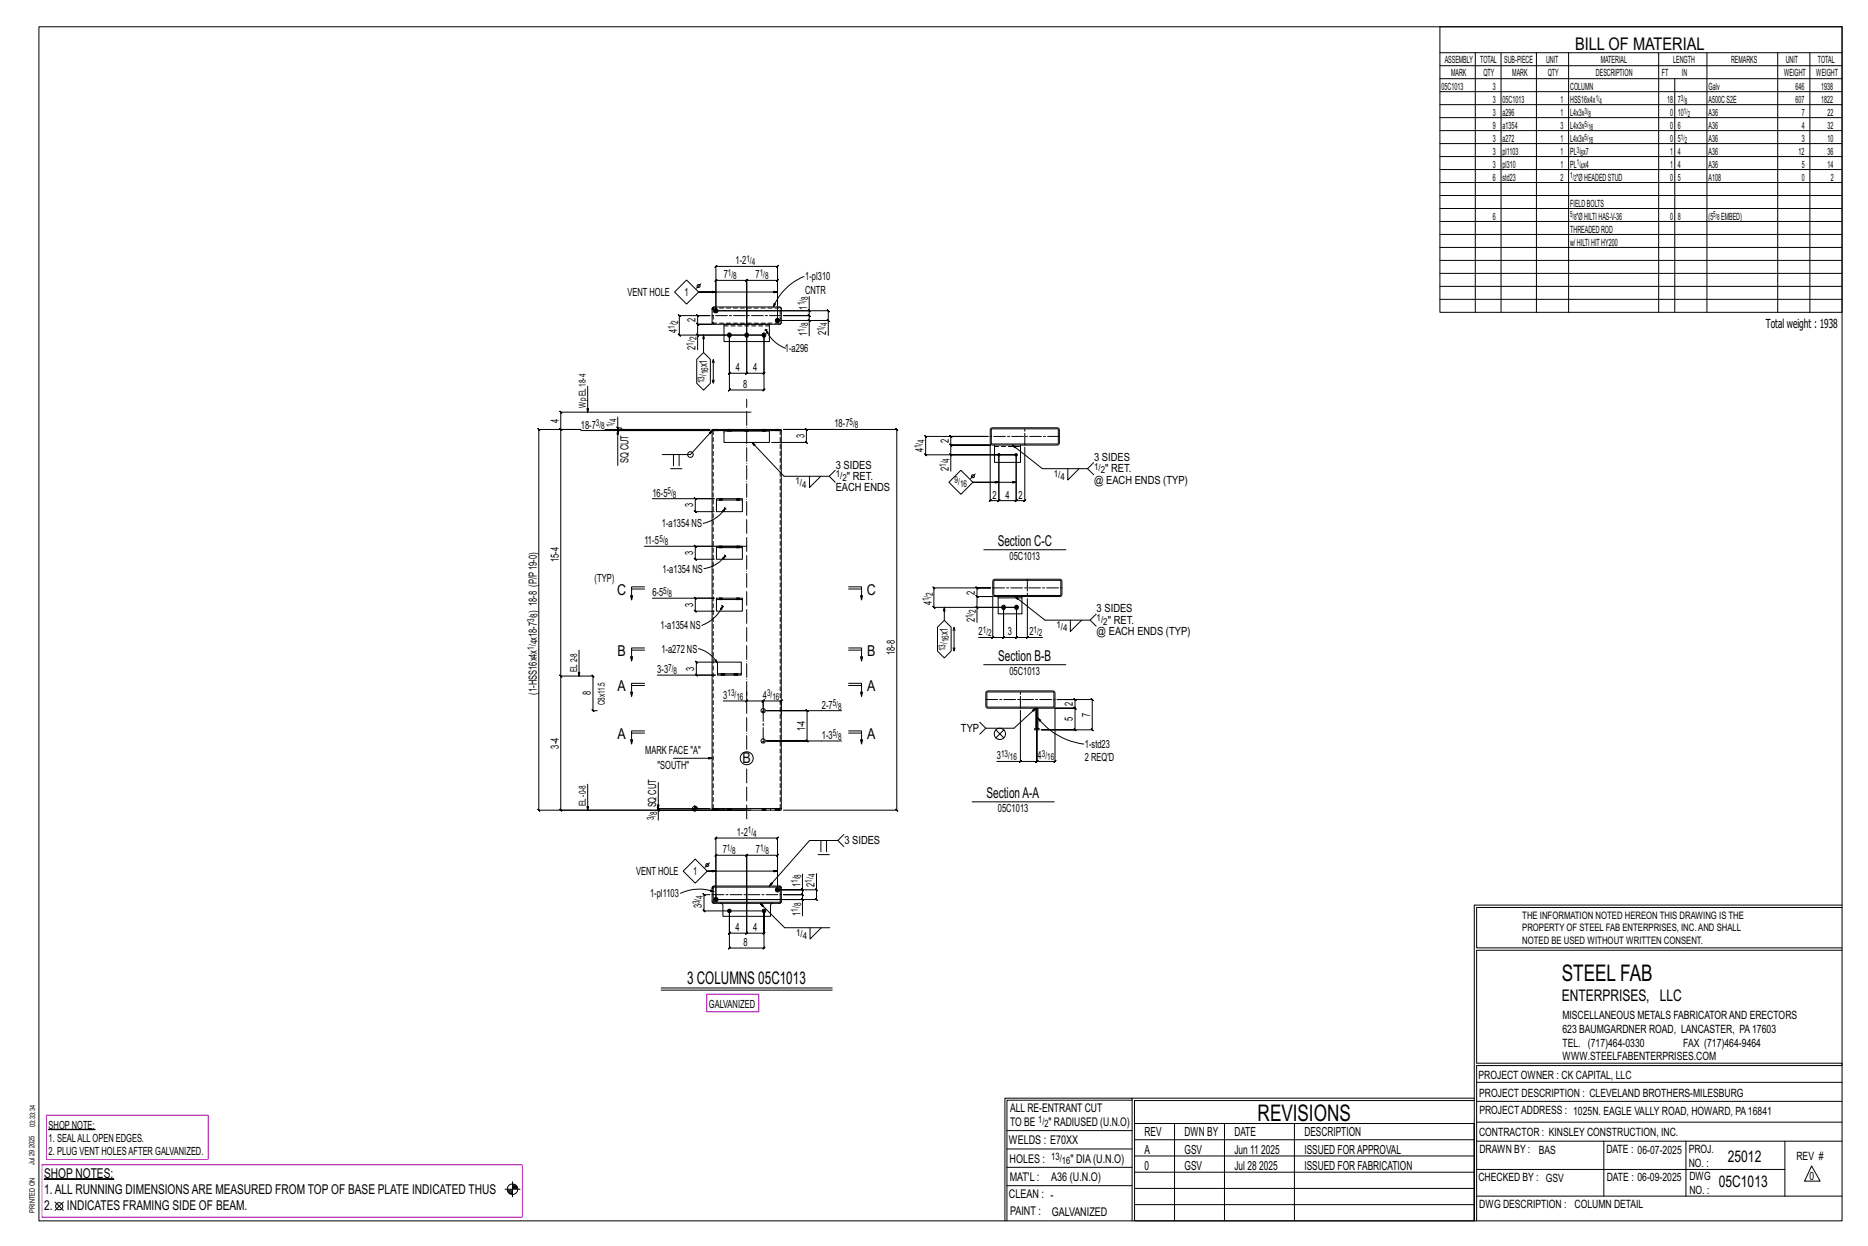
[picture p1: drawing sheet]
<svg xmlns="http://www.w3.org/2000/svg" width="914mm" height="610mm" viewBox="0 0 914 610" stroke-linecap="round" stroke-linejoin="round" font-family="sans-serif">
<g fill="#000" stroke="#000" stroke-width=".49">
<path d="M24 552l23 1zM22 577h34z"/>
<circle cx="350" cy="152" r="1.1"/>
<circle cx="381" cy="157" r="1.1"/>
<circle cx="357" cy="164" r="1"/>
<circle cx="365" cy="164" r="1"/>
<circle cx="374" cy="164" r="1"/>
<circle cx="489" cy="223" r=".6"/>
<circle cx="497" cy="223" r=".6"/>
<circle cx="491" cy="297" r="1"/>
<circle cx="498" cy="297" r="1"/>
<circle cx="381" cy="435" r="1.1"/>
<circle cx="350" cy="440" r="1.1"/>
<circle cx="357" cy="446" r=".9"/>
<circle cx="374" cy="446" r=".9"/>
</g>
<g fill="none" stroke="#000" stroke-width=".49">
<path d="M19 13h883v584h-883zM705 13h197v140h-197zM705 26h197M705 32h197M705 39h197M722 26v127M735 26v127M752 26v127M768 26v127M812 26v127M820 39v114M836 26v127"/>
<path d="M870 26v127M886 26v127M705 45h197M705 51h197M705 58h197M705 64h197M705 70h197M705 77h197M705 83h197M705 89h197M705 96h197M705 102h197"/>
<path d="M705 108h197M705 115h197M343 139l-2 2M394 135a28 28 0 0 0-15 15M705 121h197M705 127h197M705 134h197M330 143l6-6 6 6-6 6zM349 158h.1M349 151h.1M349 150v1M349 150h32l1 1v7l-1 1h-31l-1-1v-7z"/>
<path d="M349 159h1M350 150h-1M350 143h-8h39M354 159h23v8h-23zM379 148l1 1-1 1zM381 150h1M382 159h-1M382 150v1M382 158h.1M382 151h.1M396 152l1 1zM396 156l1 1z"/>
<path d="M396 145v7h-46v-22v1l1-1h-1h31l-1 1 1-1v27v-20l-1 1 1-1h-15l-1 1 1-1v17v-17l-1 1 1-1h-16h1l-1 1v-1v15h55l1 1-1-1v5M396 152v2l1 1-1-1h-12h12l1 1-1-1v3M405 156l1 1zM705 140h197M705 146h197M341 163l1 1zM341 164v-5h1l-1-1v1h8h-8h1l-1-1v1v-5l1 1-1-1h7h-15h-1l1 1v-1v10l-1-1 1 1h41v19v-1l-1 1h1h-8v-1l-1 1h1v-29v29v-1l-1 1h1h-9l1-1-1 1v-19v27l1-1-1 1h17h-1l1-1v1v-27h-33v7M344 172l4 4v12l-4 3-3-3v-12zM344 164v8M349 177v-1l1 1M349 176v11v-1M375 161l1 2h-1z"/>
<path d="M375 161a17 17 0 0 0 10 9M375 161l-1 1M376 161h-1M405 164v-7h-24h15v7M288 189v13M350 186l-1 1M296 210h52zM302 209l1 1zM302 204v5h2l1 1h43M302 209v2v-1l1 1h-1h46h-64M302 211v17M349 211v185"/>
<path d="M349 211l-11 11h-14M349 210h.1M349 211h.1M350 210v1h4h-5M351 210h.1M351 211h.1M354 210h23v1h-23zM354 211v5h23v-5M354 210h-5v1M368 202h-94v-1l1 1h-1v8l1 1-1-1M368 216l16 17h22l3-3M377 210h4v1h-4h5"/>
<path d="M380 210h.1M380 211h.1M381 210h1v1M382 210h.1M382 211h.1M382 211v185h-4M384 210h55h-1l1 1v-1v186h-1l1 1v-1h-55M408 210h-24h11h-1l1 1v-1v6h-1l1 1v-1h-17M485 218v27h-1l1-1v1h4h-1l1-1v1v-22v22h-1l1-1v1h8l1-1-1 1v-22v22l1-1-1 1h5h-1l1-1v1v-26M485 210l33-1 1 1-1 7v1h-33v-1zM485 210h33v7h-32zM487 218v8h13v-8"/>
<path d="M496 218l14 11h22l3-3M328 229h6M330 222v6M332 222v6M396 233v6l6-6M406 233l3 3M465 222l1 1zM465 223v-5h1l-1-1v1h20h-20h1l-1-1v1v-4h1l-1-1v1h19h-31v-1l1 1h-1v9v-1l1 1h-1h44h-32v8M470 230l6 6-6 6-6-6zM477 232l-2 2M489 236h-13h21M523 229v6l5-6"/>
<path d="M532 229l3 3M319 244h31h-10v-1l1 1h-1v6l1 1-1-1h10M351 244h12v1h-12zM351 245v5h12v-5M352 244h.1M352 245h.1M353 244h.1M353 245h.1M354 250l1-1-1 1zM355 248v1M355 249a17 17 0 0 1-11 7M355 249h.1"/>
<path d="M361 244h.1M361 245h.1M362 244h.1M362 245h.1M315 267h51M350 267h-10l1 1-1-1v7v-1l1 1h-1h10M351 267h12v1h-12zM351 268v6h12v-6M352 267h.1M352 268h.1M353 267h.1M353 268h.1"/>
<path d="M354 273l1-1-1 2zM355 271v1M355 272a16 16 0 0 1-10 6M355 272h.1M361 267h.1M361 268h.1M362 267h.1M362 268h.1M482 269h40M309 291v2M309 288h7M316 287h-7v6l1-2"/>
<path d="M319 293h31h-10v-1l1 1h-1v6l1 1-1-1h10M351 293h12h-12zM351 293v6h12v-6M352 293h.1M353 296l1 1M353 293h.1M354 297l-1 1zM354 297a18 18 0 0 1-10 9M354 297h.1M361 293h.1M362 293h.1M415 287h7v6v-2"/>
<path d="M415 288h7M421 291l1 2M462 297v6M478 297l1 1zM486 292h-8h1l-1-1v1v-4h1l-1-1v1h7h-28v-1l1 1h-1v9l1 1-1-1h41v15v-1l-1 1h1h-7l1-1-1 1v-15v15l1-1-1 1h-5M486 292h-8v-1l1 1h-1v5M486 292v20h-7M486 284l33-1 1 1v7l-1 1h-32l-1-1zM487 284h32v7h-32zM489 292v1h11v-1M489 293v7h11v-7M497 292l15 11h22l3-3"/>
<path d="M503 293v19h7M283 318v13M309 318h7M316 317h-7v6l1-2M342 317a15 15 0 0 1 9 7M415 317h7v6v-2M415 318h7M459 307l3-4 4 4v12l-4 3-3-3zM467 308v-1v1M467 317v1M467 307v11v-1M478 305v-8h20v15h-1l1-1v1h5"/>
<path d="M485 312l1-1zM503 311l-1 1zM524 303v6l5-6M534 303l3 3M274 330l1 1zM274 331v-121l1 1-1-1h10h-20h-1l1 1v-1v186h-1l1 1v-1h102h-44v5M309 321v2M309 339v2M309 335h7M316 334h-7v7l1-2M350 323h1v1zM350 324h-9l-1-1 1 1v6h-1l1 1v-1h9h-28"/>
<path d="M351 330h12h-12zM351 330v-6h12v6M366 338v5h-12M415 334h7v7v-2M415 335h7M421 321l1 2M421 339l1 2M482 325h40M483 338h33v1v7h-1h-32v-1zM483 339h33v7h-33zM292 348h-2h1l-1-1v1v-17h1l-1-1v1h-16v-1l1 1h-1v65l1 1-1-1h94M309 359h7"/>
<path d="M316 358h-7v6l1-2M365 343l1-1zM366 343h8h-1l1-1v1v3l-1-3M373 343l1-1zM374 343h8l1-1-1 1v7M412 348h-37h20v-1l1 1h-1v15v-1l1 1h-1h-20h37M415 358h7v6v-2M415 359h7M480 353l3 3h13l11-10-1 2-1-1 2-1v10M483 356l-3 3M487 357l2 2 2-2M499 348v25h-11"/>
<path d="M507 356h2v1h-2zM508 351l1 1v1zM508 351a34 34 0 0 0 23 13M508 346v10M516 346v27l1-1-1 1h-8v-1l-1 1h1v-27v27v-1l-1 1h1h-9M517 342h18h-1l1 1v-1v15h-1l1 1v-1h-25h16l1 1-1-1v-11l1 1-1-1h-10h10l1 1-1-1v-4l1 1-1-1zM309 362v2M330 371h19M421 362l1 2M487 361l2-2 2 2M499 373l1-1zM288 384v12"/>
<path d="M322 396l1 1zM322 383v13M339 396h9h-26v-1l1 1h-1M339 396h1M340 397h.1M340 394v3M340 395h1M349 396h1M349 396h5M349 396h.1M350 396h4M351 396h.1"/>
<path d="M354 396h23h-23zM356 396h.1M358 396h.1M373 396h.1M375 396h.1M377 396h1M378 396h3M380 396h.1M382 396h.1M382 396h-5M476 392h40M400 418h6"/>
<path d="M402 411v6M405 411v6M410 411l3 3M413 408l-3 3h-14l-19 22M334 426l6-6 6 6-6 6zM347 422l-2 2M348 438h-3l-1-1 1 1v8l-1-1 1 1h29M348 435l1 1h-1zM349 434h.1M349 434h33v1v6l-1 1h-32v-1zM349 434h33v7h-33zM349 436a21 21 0 0 0-16 1"/>
<path d="M350 426h-4h35M366 438v-20l-1 1 1-1h15l-1 1 1-1v17v-25l-1 1 1-1h-31h1l-1 1v-1v30h43v8M382 434h.1M392 435l1 1zM392 440l1 1zM393 435v3l-1-1 1 1h-9h9l-1-1 1 1v2M399 435l1 1zM400 427v8h-19h12v-7M400 435v5h-1l1 1v-1h-50v-22v1l1-1h-1h16l-1 1 1-1v20M349 441h.1M349 442h.1M353 442l1 1v5h23v-5l1-1"/>
<path d="M357 446v11l1-1-1 1h9h-1l1-1v1v-19v19h-1l1-1v1h8h-1l1-1v1v-11v18v-1l-1 1h1h-17l1-1-1 1zM372 442l12 12h22M382 442h.1M382 441h.1M397 454v5l5-5M722 443v154M722 443h180M902 444h-179v20h179M902 465h-179v55h179v1h-179v76M324 483h83M324 484h83M554 538h-61v59"/>
<path d="M554 537h168M722 538h-167v13M723 539h179M723 530h179M493 553h61M555 550h167v47h-167zM555 558h167M575 550v47M599 550v47M634 550v47M723 549h179M723 558h179"/>
<path d="M785 558v27M825 558v27M874 558v27M251 578v8M251 580h1M493 571h61M493 562h61M555 573h167M555 566h167M723 572h151M887 570l4 8h-8zM27 588l4 4"/>
<path d="M31 588l-4 4M247 582h8M248 582h3M248 583h3M249 583h2M249 584h2M251 581h2M251 580h2M492 597v-60h62v60M493 580h61M555 589h167M555 581h167"/>
<path d="M723 585h179"/>
<circle cx="342" cy="140" r=".7"/>
<circle cx="338" cy="222" r="1.4"/>
<circle cx="476" cy="233" r=".7"/>
<circle cx="374" cy="348" r="1.1"/>
<circle cx="489" cy="359" r="2.8"/>
<circle cx="366" cy="371" r="3"/>
<circle cx="374" cy="363" r="1.1"/>
<circle cx="340" cy="396" r="1.2"/>
<circle cx="346" cy="423" r=".7"/>
<circle cx="29" cy="590" r="1.8"/>
<circle cx="251" cy="582" r="2.6"/>
</g>
<path d="M346 486h25v9h-25zM23 546h79v21h-79zM21 570h235v26h-235z" fill="none" stroke="#f0f" stroke-width=".5"/>
<g fill="none" stroke="#000" stroke-width=".49" stroke-dasharray="2 1.4">
<path d="M349 151h.1M349 158h.1M349 158v1M349 150h.1M349 151h33v7h-33zM354 159h23M382 159v-1M382 150h.1M382 158h.1M382 151h.1M349 210v1M349 210h.1"/>
<path d="M350 210l-1 1M350 210l1 1zM350 210v1M350 211h.1M351 210v1M351 210h.1M351 211h.1M351 211v-1M354 211h23zM356 210v1zM356 210h.1M357 210l-1 1"/>
<path d="M357 211v-1l-1 1M357 210v1M358 210v1M365 210v1zM365 210h.1M365 210v1M365 211l1-1-1 1M366 210v1M373 210v1zM373 210h.1M374 210l-1 1M374 211v-1l-1 1"/>
<path d="M374 210v1M375 210v1M380 210v1M380 210h.1M381 210v1zM381 210l-1 1M381 211h-1M381 210v1M382 210h.1M382 211h.1M382 211v-1M382 211v185"/>
<path d="M487 218h13M352 244v1M352 244h.1M353 244l-1 1M353 244v1zM353 245h.1M353 244v1M353 244h.1M353 245v-1M361 244v1M361 244h.1M361 244l1 1z"/>
<path d="M361 245h.1M362 244v1M362 244h.1M362 245h.1M362 245v-1M352 267v1M352 267h.1M353 267l-1 1M353 267v1zM353 268h.1M353 267v1M353 267h.1"/>
<path d="M353 268v-1M361 267v1M361 267h.1M361 267l1 1zM361 268h.1M362 267v1M362 267h.1M362 268h.1M362 268v-1M352 293h.1M353 293h-1M353 293h.1"/>
<path d="M361 293h.1M361 293h1zM362 293h.1M353 330h.1M354 330h.1M354 330h1M355 330h.1M355 330h-1M359 330h.1M360 330h.1M361 330h.1M361 330h-1h1"/>
<path d="M349 396v-185M349 396h.1M350 396h-1M350 396h1zM350 396h.1M351 396h.1M356 396h.1M357 396h-1M357 396h.1M358 396h.1M373 396h.1M374 396h-1"/>
<path d="M374 396h.1M375 396h.1M380 396h.1M381 396h.1M381 396h-1M382 396h.1M349 434v1M349 434h.1M350 433l-1 1M382 434l-1-1M382 434h.1M382 435v-1"/>
<path d="M349 441h.1M349 441v1M349 442h1M381 442h1M382 442v-1M382 441h.1"/>
<circle cx="374" cy="348" r=".5"/>
<circle cx="374" cy="363" r=".5"/>
</g>
<path d="M366 367v-172M366 401v-26" fill="none" stroke="#000" stroke-width=".49" stroke-dasharray="6.8 1 0 1"/>
<path d="M366 150v9M382 154h-33M502 218v-9M519 214h-34M486 288h34M503 283v9M374 347v16M483 342h33M499 346v-8M349 438h33M366 442v-9" fill="none" stroke="#000" stroke-width=".49" stroke-dasharray="5.8 1 1 1"/>
<g font-size="11.2">
<text x="764" y="480">STEEL FAB</text>
<text x="616" y="548">REVISIONS</text>
</g>
<g font-size="8.6">
<text x="771" y="24">BILL OF MATERIAL</text>
<text x="336" y="481">3 COLUMNS 05C1013</text>
</g>
<g font-size="7.9">
<text x="765" y="490">ENTERPRISES, LLC</text>
<text x="846" y="569">25012</text>
<text x="841" y="581">05C1013</text>
</g>
<g font-size="7.3">
<text x="488" y="267">Section C-C</text>
<text x="302" y="291">C</text>
<text x="424" y="291">C</text>
<text x="302" y="321">B</text>
<text x="425" y="321">B</text>
<text x="489" y="323">Section B-B</text>
<text x="302" y="338">A</text>
<text x="425" y="338">A</text>
<text x="302" y="361">A</text>
<text x="425" y="361">A</text>
<text x="363" y="373">B</text>
<text x="483" y="391">SectionA-A</text>
</g>
<g font-size="6.6">
<text x="22" y="576">SHOP NOTES:</text>
<text x="22" y="584">1.ALL RUNNING DIMENSIONSARE MEASURED FROM TOP OF BASE PLATE INDICATED THUS</text>
<text x="22" y="592">2.</text>
<text x="33" y="592">INDICATES FRAMING SIDE OF BEAM.</text>
</g>
<g font-size="6.1">
<text x="864" y="161">Total weight : 1938</text>
<text x="560" y="556">REV</text>
<text x="580" y="556">DWN BY</text>
<text x="604" y="556">DATE</text>
<text x="639" y="556">DESCRIPTION</text>
<text x="560" y="564">A</text>
<text x="580" y="564">GSV</text>
<text x="604" y="564">Jun 11</text>
<text x="617" y="564">2025</text>
<text x="639" y="564">ISSUED FORAPPROVAL</text>
<text x="560" y="572">0</text>
<text x="580" y="572">GSV</text>
<text x="604" y="572">Jul 28</text>
<text x="616" y="572">2025</text>
<text x="639" y="572">ISSUED FOR FABRICATION</text>
</g>
<g font-size="5.9">
<text x="494" y="560">WELDS : E70XX</text>
<text x="494" y="569">HOLES :</text>
<text x="524" y="569">&quot; DIA(U.N.O)</text>
<text x="494" y="578">MAT'L :</text>
<text x="515" y="578">A36 (U.N.O)</text>
<text x="494" y="586">CLEAN : -</text>
<text x="495" y="595">PAINT :</text>
<text x="515" y="595">GALVANIZED</text>
</g>
<g font-size="5.8">
<text x="494" y="544">ALL RE-ENTRANT CUT</text>
<text x="494" y="551">TO BE</text>
<text x="513" y="551">&quot; RADIUSED (U.N.O)</text>
</g>
<g font-size="5.6">
<text x="765" y="499">MISCELLANEOUS METALS FABRICATORAND ERECTORS</text>
<text x="765" y="505">623 BAUMGARDNER ROAD, LANCASTER, PA17603</text>
<text x="765" y="512">TEL. (717)464-0330</text>
<text x="824" y="512">FAX (717)464-9464</text>
<text x="765" y="519">WWW.STEELFABENTERPRISES.COM</text>
<text x="724" y="528">PROJECT OWNER : CK CAPITAL, LLC</text>
<text x="724" y="537">PROJECT DESCRIPTION : CLEVELAND BROTHERS-MILESBURG</text>
<text x="724" y="545">PROJECTADDRESS : 1025N. EAGLE VALLY ROAD, HOWARD, PA16841</text>
<text x="724" y="556">CONTRACTOR : KINSLEY CONSTRUCTION, INC.</text>
<text x="724" y="564">DRAWN BY :</text>
<text x="753" y="564">BAS</text>
<text x="786" y="564">DATE : 06-07-2025</text>
<text x="827" y="564">PROJ.</text>
<text x="879" y="568">REV #</text>
<text x="827" y="571">NO. :</text>
<text x="724" y="578">CHECKED BY : GSV</text>
<text x="787" y="578">DATE : 06-09-2025</text>
<text x="827" y="578">DWG</text>
<text x="886" y="578">0</text>
<text x="827" y="584">NO. :</text>
<text x="724" y="591">DWG DESCRIPTION : COLUMN DETAIL</text>
</g>
<g font-size="5.5">
<text x="360" y="129">1-2</text>
<text x="354" y="136">7</text>
<text x="370" y="136">7</text>
<text x="394" y="137">1-pl310</text>
<text x="394" y="144">CNTR</text>
<text x="307" y="145">VENT HOLE</text>
<text x="335" y="145">1</text>
<text x="395" y="152" transform="rotate(-90 395 152)">1</text>
<text x="340" y="158" transform="rotate(-90 340 158)">2</text>
<text x="332" y="163" transform="rotate(-90 332 163)">4</text>
<text x="395" y="164" transform="rotate(-90 395 164)">1</text>
<text x="404" y="164" transform="rotate(-90 404 164)">2</text>
<text x="340" y="171" transform="rotate(-90 340 171)">2</text>
<text x="384" y="172">1-a296</text>
<text x="346" y="180" transform="rotate(-90 346 180)">x1</text>
<text x="360" y="182">4</text>
<text x="369" y="182">4</text>
<text x="364" y="190">8</text>
<text x="274" y="207" transform="rotate(-90 274 207)">4</text>
<text x="284" y="210">18-7</text>
<text x="408" y="209">18-7</text>
<text x="394" y="214" transform="rotate(-90 394 214)">3</text>
<text x="452" y="221" transform="rotate(-90 452 221)">4</text>
<text x="464" y="217" transform="rotate(-90 464 217)">2</text>
<text x="308" y="227" transform="rotate(-90 308 227)">SQ CUT</text>
<text x="536" y="226">3 SIDES</text>
<text x="409" y="229">3 SIDES</text>
<text x="464" y="231" transform="rotate(-90 464 231)">2</text>
<text x="541" y="231">&quot; RET.</text>
<text x="415" y="235">&quot; RET.</text>
<text x="536" y="237">@ EACH ENDS (TYP)</text>
<text x="319" y="243">16-5</text>
<text x="409" y="240">EACH ENDS</text>
<text x="486" y="244">2</text>
<text x="492" y="244">4</text>
<text x="499" y="244">2</text>
<text x="339" y="248" transform="rotate(-90 339 248)">3</text>
<text x="324" y="258">1-a1354 NS</text>
<text x="315" y="266">11-5</text>
<text x="274" y="275" transform="rotate(-90 274 275)">15-4</text>
<text x="339" y="271" transform="rotate(-90 339 271)">3</text>
<text x="494" y="274">05C1013</text>
<text x="324" y="280">1-a1354 NS</text>
<text x="291" y="285">(TYP)</text>
<text x="319" y="292">6-5</text>
<text x="477" y="291" transform="rotate(-90 477 291)">2</text>
<text x="263" y="300" transform="rotate(-90 263 300)">) 18-8 (P/P19-0)</text>
<text x="339" y="297" transform="rotate(-90 339 297)">3</text>
<text x="456" y="296" transform="rotate(-90 456 296)">4</text>
<text x="537" y="300">3 SIDES</text>
<text x="477" y="305" transform="rotate(-90 477 305)">2</text>
<text x="542" y="305">&quot; RET.</text>
<text x="323" y="308">1-a1354 NS</text>
<text x="464" y="311" transform="rotate(-90 464 311)">x1</text>
<text x="479" y="311">2</text>
<text x="493" y="311">3</text>
<text x="504" y="311">2</text>
<text x="537" y="311">@ EACH ENDS (TYP)</text>
<text x="263" y="314" transform="rotate(-90 263 314)">x18-7</text>
<text x="324" y="319">1-a272 NS</text>
<text x="438" y="321" transform="rotate(-90 438 321)">18-8</text>
<text x="322" y="329">3-3</text>
<text x="340" y="328" transform="rotate(-90 340 328)">3</text>
<text x="494" y="330">05C1013</text>
<text x="263" y="340" transform="rotate(-90 263 340)">(1-HSS16x4x</text>
<text x="289" y="340" transform="rotate(-90 289 340)">8</text>
<text x="354" y="342">3</text>
<text x="373" y="342">4</text>
<text x="402" y="347">2-7</text>
<text x="525" y="345" transform="rotate(-90 525 345)">2</text>
<text x="525" y="353" transform="rotate(-90 525 353)">5</text>
<text x="534" y="351" transform="rotate(-90 534 351)">7</text>
<text x="394" y="358" transform="rotate(-90 394 358)">1-4</text>
<text x="470" y="358">TYP</text>
<text x="402" y="362">1-3</text>
<text x="531" y="366">1-std23</text>
<text x="274" y="366" transform="rotate(-90 274 366)">3-4</text>
<text x="316" y="369">MARK FACE &quot;A&quot;</text>
<text x="488" y="372">3</text>
<text x="508" y="372">4</text>
<text x="322" y="376">&quot;SOUTH&quot;</text>
<text x="531" y="372">2 REQ'D</text>
<text x="321" y="395" transform="rotate(-90 321 395)">SQ CUT</text>
<text x="488" y="397">05C1013</text>
<text x="361" y="409">1-2</text>
<text x="413" y="413">3 SIDES</text>
<text x="354" y="417">7</text>
<text x="370" y="417">7</text>
<text x="311" y="428">VENT HOLE</text>
<text x="339" y="428">1</text>
<text x="392" y="434" transform="rotate(-90 392 434)">1</text>
<text x="399" y="434" transform="rotate(-90 399 434)">2</text>
<text x="318" y="439">1-pl1103</text>
<text x="344" y="444" transform="rotate(-90 344 444)">3</text>
<text x="392" y="448" transform="rotate(-90 392 448)">1</text>
<text x="360" y="456">4</text>
<text x="369" y="456">4</text>
<text x="364" y="463">8</text>
<text x="347" y="493">GALVANIZED</text>
<text x="24" y="552">SHOPNOTE:</text>
<text x="24" y="559">1. SEALALLOPEN EDGES.</text>
<text x="24" y="565">2. PLUG VENT HOLESAFTER GALVANIZED.</text>
</g>
<g font-size="5">
<text x="745" y="450">THE INFORMATION NOTED HEREON THIS DRAWING IS THE</text>
<text x="745" y="456">PROPERTY OF STEEL FAB ENTERPRISES, INC.AND SHALL</text>
<text x="745" y="462">NOTED BE USED WITHOUT WRITTEN CONSENT.</text>
<text x="508" y="550">1/</text>
<text x="511" y="551">2</text>
<text x="515" y="568">13/</text>
<text x="520" y="570">16</text>
</g>
<g font-size="4.9">
<text x="707" y="31">ASSEMBLY</text>
<text x="725" y="31">TOTAL</text>
<text x="736" y="31">SUB-PIECE</text>
<text x="757" y="31">UNIT</text>
<text x="784" y="31">MATERIAL</text>
<text x="819" y="31">LENGTH</text>
<text x="847" y="31">REMARKS</text>
<text x="874" y="31">UNIT</text>
<text x="890" y="31">TOTAL</text>
<text x="710" y="37">MARK</text>
<text x="726" y="37">QTY</text>
<text x="740" y="37">MARK</text>
<text x="758" y="37">QTY</text>
<text x="781" y="37">DESCRIPTION</text>
<text x="814" y="37">FT</text>
<text x="823" y="37">IN</text>
<text x="873" y="37">WEIGHT</text>
<text x="889" y="37">WEIGHT</text>
<text x="706" y="44">05C1013</text>
<text x="731" y="44">3</text>
<text x="769" y="44">COLUMN</text>
<text x="836" y="44">Galv</text>
<text x="879" y="44">646</text>
<text x="891" y="44">1938</text>
<text x="731" y="50">3</text>
<text x="736" y="50">05C1013</text>
<text x="764" y="50">1</text>
<text x="769" y="50">HSS16x4x</text>
<text x="816" y="50">18</text>
<text x="821" y="50">7</text>
<text x="836" y="50">A500CS2E</text>
<text x="879" y="50">607</text>
<text x="891" y="50">1822</text>
<text x="731" y="57">3</text>
<text x="736" y="57">a296</text>
<text x="764" y="57">1</text>
<text x="769" y="57">L4x3x</text>
<text x="818" y="57">0</text>
<text x="821" y="57">10</text>
<text x="836" y="57">A36</text>
<text x="882" y="57">7</text>
<text x="895" y="57">22</text>
<text x="731" y="63">9</text>
<text x="736" y="63">a1354</text>
<text x="764" y="63">3</text>
<text x="769" y="63">L4x3x</text>
<text x="818" y="63">0</text>
<text x="821" y="63">6</text>
<text x="836" y="63">A36</text>
<text x="882" y="63">4</text>
<text x="895" y="63">32</text>
<text x="731" y="69">3</text>
<text x="736" y="69">a272</text>
<text x="764" y="69">1</text>
<text x="769" y="69">L4x3x</text>
<text x="818" y="69">0</text>
<text x="821" y="69">5</text>
<text x="836" y="69">A36</text>
<text x="882" y="69">3</text>
<text x="895" y="69">10</text>
<text x="731" y="76">3</text>
<text x="736" y="76">pl1103</text>
<text x="764" y="76">1</text>
<text x="769" y="76">PL x7</text>
<text x="818" y="76">1</text>
<text x="821" y="76">4</text>
<text x="836" y="76">A36</text>
<text x="880" y="76">12</text>
<text x="895" y="76">36</text>
<text x="731" y="82">3</text>
<text x="736" y="82">pl310</text>
<text x="764" y="82">1</text>
<text x="769" y="82">PL x4</text>
<text x="818" y="82">1</text>
<text x="821" y="82">4</text>
<text x="836" y="82">A36</text>
<text x="882" y="82">5</text>
<text x="895" y="82">14</text>
<text x="731" y="88">6</text>
<text x="736" y="88">std23</text>
<text x="764" y="88">2</text>
<text x="772" y="88">&quot;ØHEADEDSTUD</text>
<text x="818" y="88">0</text>
<text x="821" y="88">5</text>
<text x="836" y="88">A108</text>
<text x="882" y="88">0</text>
<text x="896" y="88">2</text>
<text x="769" y="101">FIELDBOLTS</text>
<text x="731" y="107">6</text>
<text x="772" y="107">&quot;ØHILTIHAS-V-36</text>
<text x="818" y="107">0</text>
<text x="821" y="107">8</text>
<text x="836" y="107">(5</text>
<text x="843" y="107">EMBED)</text>
<text x="769" y="114">THREADEDROD</text>
<text x="769" y="120">w/HILTIHITHY200</text>
</g>
<g font-size="4.7">
<text x="365" y="128">1/</text>
<text x="368" y="130">4</text>
<text x="356" y="135">1/</text>
<text x="359" y="137">8</text>
<text x="372" y="135">1/</text>
<text x="375" y="137">8</text>
<text x="394" y="149" transform="rotate(-90 394 149)">1/</text>
<text x="396" y="147" transform="rotate(-90 396 147)">8</text>
<text x="330" y="161" transform="rotate(-90 330 161)">1/</text>
<text x="332" y="158" transform="rotate(-90 332 158)">2</text>
<text x="396" y="160" transform="rotate(-90 396 160)">8</text>
<text x="405" y="159" transform="rotate(-90 405 159)">4</text>
<text x="341" y="166" transform="rotate(-90 341 166)">2</text>
<text x="394" y="162" transform="rotate(-90 394 162)">1/</text>
<text x="403" y="162" transform="rotate(-90 403 162)">1/</text>
<text x="339" y="169" transform="rotate(-90 339 169)">1/</text>
<text x="347" y="183" transform="rotate(-90 347 183)">16</text>
<text x="345" y="188" transform="rotate(-90 345 188)">13/</text>
<text x="287" y="200" transform="rotate(-90 287 200)">Wp EL18-4</text>
<text x="292" y="208">3/</text>
<text x="300" y="209" transform="rotate(-90 300 209)">1/</text>
<text x="302" y="206" transform="rotate(-90 302 206)">4</text>
<text x="416" y="208">5/</text>
<text x="418" y="210">8</text>
<text x="294" y="210">8</text>
<text x="451" y="219" transform="rotate(-90 451 219)">1/</text>
<text x="453" y="217" transform="rotate(-90 453 217)">4</text>
<text x="465" y="226" transform="rotate(-90 465 226)">4</text>
<text x="409" y="234">1/</text>
<text x="463" y="228" transform="rotate(-90 463 228)">1/</text>
<text x="516" y="233">1/</text>
<text x="536" y="230">1/</text>
<text x="539" y="231">2</text>
<text x="389" y="237">1/</text>
<text x="393" y="239">4</text>
<text x="412" y="235">2</text>
<text x="467" y="236">9/</text>
<text x="470" y="238">16</text>
<text x="519" y="235">4</text>
<text x="327" y="242">5/</text>
<text x="329" y="243">8</text>
<text x="323" y="265">5/</text>
<text x="325" y="267">8</text>
<text x="325" y="290">5/</text>
<text x="327" y="292">8</text>
<text x="457" y="291" transform="rotate(-90 457 291)">2</text>
<text x="455" y="294" transform="rotate(-90 455 294)">1/</text>
<text x="478" y="300" transform="rotate(-90 478 300)">2</text>
<text x="262" y="304" transform="rotate(-90 262 304)">3/</text>
<text x="263" y="302" transform="rotate(-90 263 302)">8</text>
<text x="476" y="302" transform="rotate(-90 476 302)">1/</text>
<text x="537" y="304">1/</text>
<text x="540" y="306">2</text>
<text x="481" y="310">1/</text>
<text x="484" y="311">2</text>
<text x="506" y="310">1/</text>
<text x="509" y="311">2</text>
<text x="517" y="307">1/</text>
<text x="520" y="309">4</text>
<text x="262" y="318" transform="rotate(-90 262 318)">1/</text>
<text x="263" y="315" transform="rotate(-90 263 315)">4</text>
<text x="464" y="314" transform="rotate(-90 464 314)">16</text>
<text x="463" y="319" transform="rotate(-90 463 319)">13/</text>
<text x="283" y="329" transform="rotate(-90 283 329)">EL2-8</text>
<text x="327" y="328">7/</text>
<text x="330" y="330">8</text>
<text x="356" y="341">13/</text>
<text x="375" y="341">3/</text>
<text x="296" y="345" transform="rotate(-90 296 345)">C8x11.5</text>
<text x="360" y="342">16</text>
<text x="378" y="342">16</text>
<text x="408" y="345">5/</text>
<text x="410" y="347">8</text>
<text x="408" y="360">5/</text>
<text x="410" y="362">8</text>
<text x="490" y="370">13/</text>
<text x="494" y="372">16</text>
<text x="510" y="370">3/</text>
<text x="513" y="372">16</text>
<text x="287" y="394" transform="rotate(-90 287 394)">EL-0-8</text>
<text x="320" y="401" transform="rotate(-90 320 401)">3/</text>
<text x="322" y="399" transform="rotate(-90 322 399)">8</text>
<text x="366" y="408">1/</text>
<text x="369" y="409">4</text>
<text x="356" y="416">1/</text>
<text x="358" y="418">8</text>
<text x="372" y="416">1/</text>
<text x="375" y="418">8</text>
<text x="391" y="432" transform="rotate(-90 391 432)">1/</text>
<text x="392" y="429" transform="rotate(-90 392 429)">8</text>
<text x="397" y="432" transform="rotate(-90 397 432)">1/</text>
<text x="399" y="429" transform="rotate(-90 399 429)">4</text>
<text x="342" y="442" transform="rotate(-90 342 442)">3/</text>
<text x="344" y="440" transform="rotate(-90 344 440)">4</text>
<text x="392" y="443" transform="rotate(-90 392 443)">8</text>
<text x="391" y="446" transform="rotate(-90 391 446)">1/</text>
<text x="390" y="458">1/</text>
<text x="393" y="459">4</text>
</g>
<g font-size="4.2">
<text x="781" y="49">1/</text>
<text x="783" y="51">4</text>
<text x="823" y="49">3/</text>
<text x="825" y="51">8</text>
<text x="776" y="56">3/</text>
<text x="778" y="57">8</text>
<text x="824" y="56">1/</text>
<text x="826" y="57">2</text>
<text x="776" y="62">5/</text>
<text x="778" y="63">16</text>
<text x="776" y="68">5/</text>
<text x="778" y="70">16</text>
<text x="823" y="68">1/</text>
<text x="825" y="70">2</text>
<text x="772" y="75">3/</text>
<text x="774" y="76">8</text>
<text x="772" y="81">1/</text>
<text x="774" y="82">4</text>
<text x="769" y="87">1/</text>
<text x="770" y="89">2</text>
<text x="769" y="106">5/</text>
<text x="770" y="108">8</text>
<text x="839" y="106">5/</text>
<text x="841" y="108">8</text>
</g>
<g font-size="3.7">
<text x="17" y="551" transform="rotate(-90 17 551)">03:33:34</text>
<text x="17" y="562" transform="rotate(-90 17 562)">2025</text>
<text x="17" y="570" transform="rotate(-90 17 570)">Jul 29</text>
<text x="17" y="593" transform="rotate(-90 17 593)">PRINTED ON</text>
</g>
</svg>
